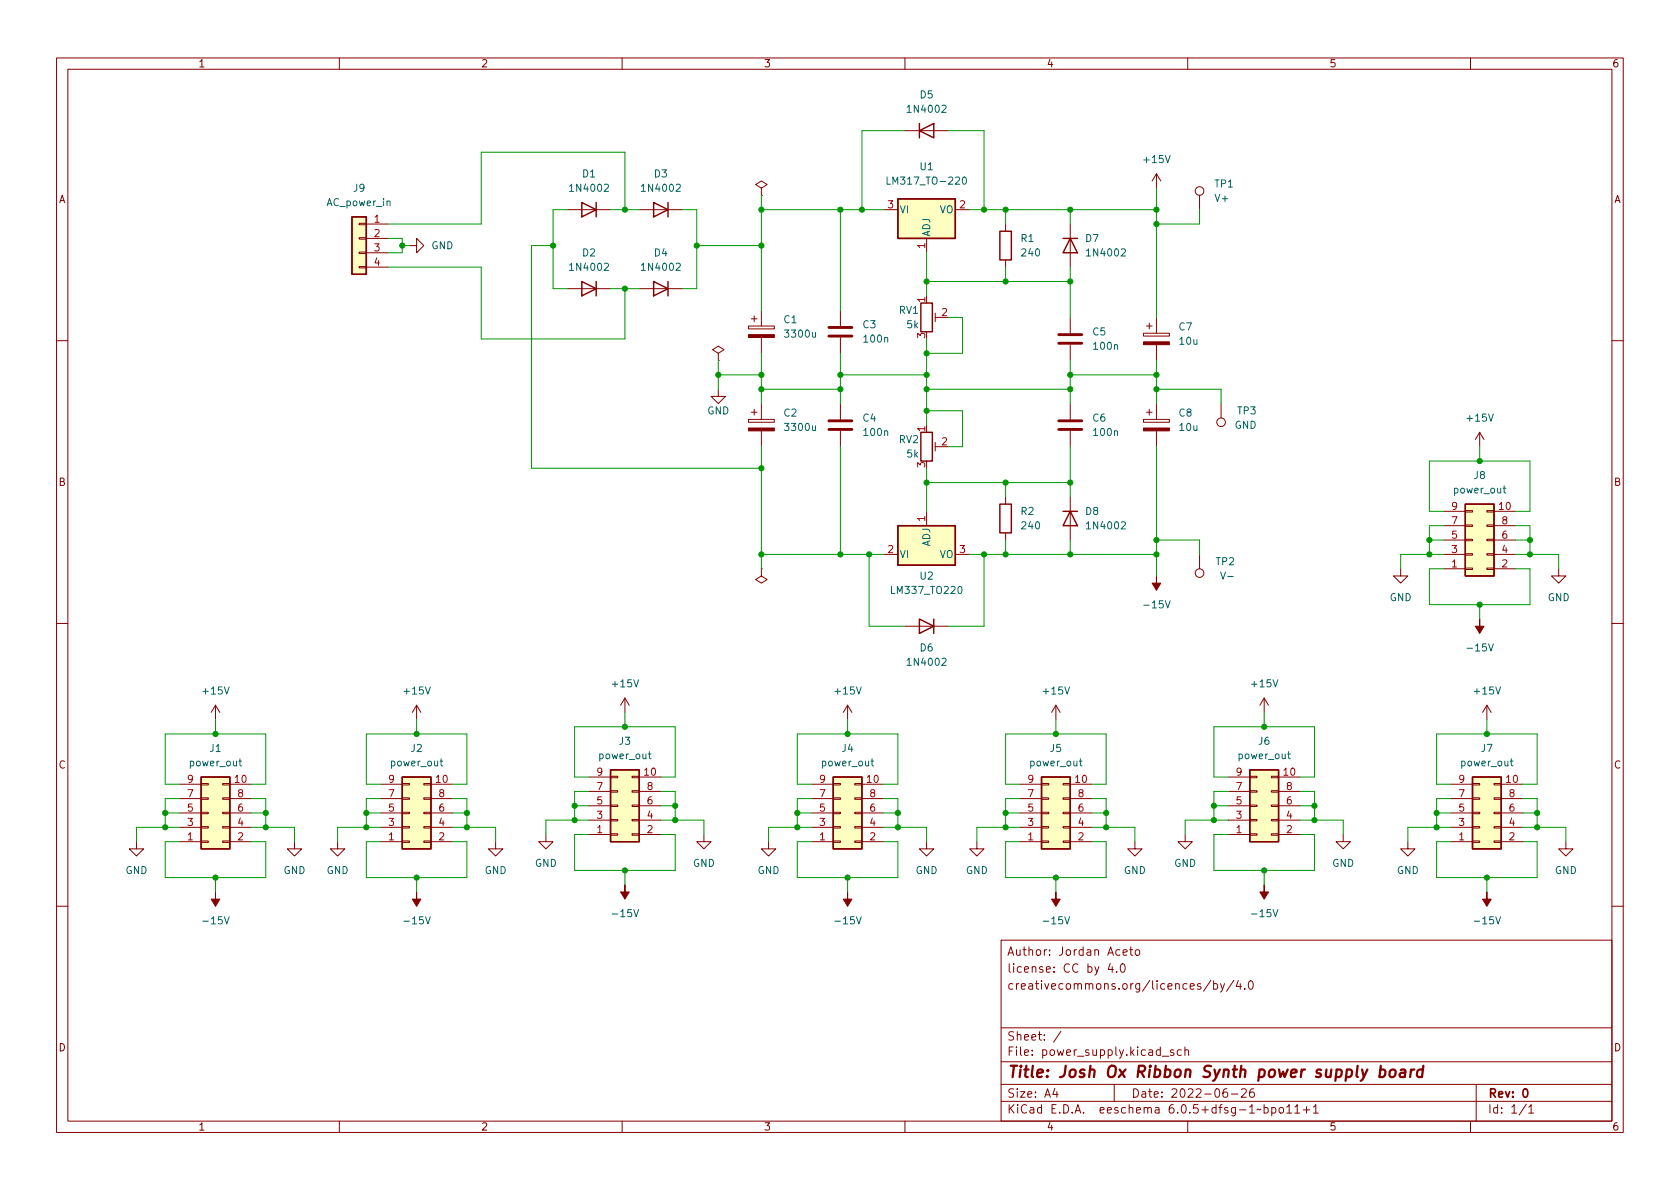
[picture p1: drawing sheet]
<svg xmlns="http://www.w3.org/2000/svg" width="297mm" height="210mm" viewBox="0 0 297 210" stroke-linecap="round" stroke-linejoin="round" font-family="sans-serif">
<g fill="none" stroke="#840000" stroke-width=".18">
<path d="M10 10.2h277v190.1h-277zM12 12.2h273v186.1h-273zM60 10.2v2M110 10.2v2M160 10.2v2M210 10.2v2M260 10.2v2M63.5 39.5h1.3v.2h-1.3zM64.8 39.6h3.8M100.3 37.1h7.6M113 37.1h7.6M134.6 33.3l1-.7-1-.6-1 .6 1 .7v1.2"/>
<path d="M134.6 34.5h.1M156.2 37.1h2.5M160 23.1h7.6M168.9 37.1h2.5M177.8 39.6v1.3M189.2 39.6v7.6M204.5 30.7l-.8 1.3M204.5 30.7v2.6M204.5 30.7l.7 1.3M212.1 34.5v2.6M63.5 47.1h1.3v.3h-1.3zM63.5 44.6h1.3v.2h-1.3z"/>
<path d="M63.5 42h1.3v.3h-1.3zM64.8 42.2h3.8M64.8 44.7h3.8M64.8 47.2h3.8M72.4 43.4h1.3v-1.2l1.2 1.2-1.2 1.3v-1.3M100.3 51h7.6M113 51h7.6M132.3 57.7h4.6v.5h-4.6zM132.8 56.4h1.1M133.3 55.9v1M134.6 54.9v2.8M134.6 59.7v2.8"/>
<path d="M148.6 54.9v2.8M148.6 59.7v2.8M163.8 42.2v2.5M165.4 55.4v1.5M165.4 56.1h1M177.8 46v1.2M189.2 56.1v2.8M202.2 58.9h4.6v.5h-4.6zM202.7 57.7h1M203.2 57.1v1.1M204.5 56.1v2.8M10 60.2h2"/>
<path d="M127 68.8v1.3h1.3l-1.3 1.3-1.3-1.3h1.3M127 62.5l1-.7-1-.6-1 .6 1 .7v1.2M127 63.7h.1M132.3 74.2h4.6v.5h-4.6zM132.8 72.9h1.1M133.3 72.4v1M134.6 71.4v2.8M134.6 76.2v2.8M148.6 71.4v2.8M148.6 76.2v2.8M165.4 78.2v1.6M165.4 79h1"/>
<path d="M189.2 61v2.7M189.2 71.4v2.8M189.2 76.2v2.8M202.2 74.2h4.6v.5h-4.6zM202.7 72.9h1M203.2 72.4v1M204.5 61v2.7M204.5 71.4v2.8M204.5 76.2v2.8M215.9 71.4v2.5M261.6 76.4l-.7 1.3M261.6 76.4v2.6"/>
<path d="M261.6 76.4l.8 1.3M285 60.2h2M156.2 98h2.5M163.8 90.4v2.6M168.9 98h2.5M177.8 87.9v1.2M177.8 94.2v1.3M189.2 87.9v7.6M212.1 98v2.6M255.3 90.4h3.8M255.3 98h3.8M255.3 95.5h3.8"/>
<path d="M255.3 93h3.8M259.1 90.3h1.2v.2h-1.2zM259.1 92.8h1.2v.3h-1.2zM259.1 95.4h1.2v.2h-1.2zM259.1 97.9h1.2v.3h-1.2zM262.9 90.3h1.3v.2h-1.3zM262.9 92.8h1.3v.3h-1.3zM262.9 95.4h1.3v.2h-1.3zM262.9 97.9h1.3v.3h-1.3zM264.2 90.4h3.8M264.2 98h3.8M264.2 95.5h3.8"/>
<path d="M264.2 93h3.8M10 110.2h2M134.6 100.6v1.2l1 .7-1 .6-1-.6 1-.7M134.6 100.6h.1M160 110.7h7.6M247.6 100.6v1.2h-1.2l1.2 1.3 1.3-1.3h-1.3M255.3 100.6h3.8M259.1 100.5h1.2v.2h-1.2zM262.9 100.5h1.3v.2h-1.3zM264.2 100.6h3.8M275.6 100.6v1.2h1.3l-1.3 1.3-1.3-1.3h1.3M285 110.2h2"/>
<path d="M31.7 138.7h3.9M35.6 138.6h1.2v.2h-1.2zM38.1 124.7l-.8 1.3M38.1 124.7v2.5M38.1 124.7l.8 1.3M39.4 138.6h1.2v.2h-1.2zM40.6 138.7h3.8M67.3 138.7h3.8M71.1 138.6h1.3v.2h-1.3zM73.7 124.7l-.8 1.3M73.7 124.7v2.5M73.7 124.7l.7 1.3"/>
<path d="M74.9 138.6h1.3v.2h-1.3zM76.2 138.7h3.8M104.1 137.4h3.8M104.1 139.9h3.8M107.9 137.3h1.3v.2h-1.3zM107.9 139.8h1.3v.3h-1.3zM110.5 123.4l-.8 1.3M110.5 123.4v2.6M110.5 123.4l.8 1.3M111.8 137.3h1.2v.2h-1.2zM111.8 139.8h1.2v.3h-1.2zM113 137.4h3.8"/>
<path d="M113 139.9h3.8M143.5 138.7h3.8M147.3 138.6h1.3v.2h-1.3zM149.9 124.7l-.8 1.3M149.9 124.7v2.5M149.9 124.7l.7 1.3M151.1 138.6h1.3v.2h-1.3zM152.4 138.7h3.8M180.3 138.7h3.8M184.1 138.6h1.3v.2h-1.3zM186.7 124.7l-.8 1.3M186.7 124.7v2.5"/>
<path d="M186.7 124.7l.8 1.3M188 138.6h1.2v.2h-1.2zM189.2 138.7h3.8M217.2 137.4h3.8M217.2 139.9h3.8M221 137.3h1.2v.2h-1.2zM221 139.8h1.2v.3h-1.2zM223.5 123.4l-.7 1.3M223.5 123.4v2.6M223.5 123.4l.8 1.3M224.8 137.3h1.3v.2h-1.3zM224.8 139.8h1.3v.3h-1.3z"/>
<path d="M226.1 137.4h3.8M226.1 139.9h3.8M256.5 138.7h3.8M260.3 138.6h1.3v.2h-1.3zM262.9 124.7l-.8 1.3M262.9 124.7v2.5M262.9 124.7l.8 1.3M264.2 138.6h1.2v.2h-1.2zM265.4 138.7h3.8M24.1 148.8v1.3h-1.2l1.2 1.3 1.3-1.3h-1.3M31.7 148.8h3.9M31.7 146.3h3.9"/>
<path d="M31.7 143.8h3.9M31.7 141.2h3.9M35.6 141.1h1.2v.2h-1.2zM35.6 143.6h1.2v.3h-1.2zM35.6 146.2h1.2v.2h-1.2zM35.6 148.7h1.2v.3h-1.2zM39.4 141.1h1.2v.2h-1.2zM39.4 143.6h1.2v.3h-1.2zM39.4 146.2h1.2v.2h-1.2zM39.4 148.7h1.2v.3h-1.2zM40.6 148.8h3.8M40.6 146.3h3.8"/>
<path d="M40.6 143.8h3.8M40.6 141.2h3.8M52.1 148.8v1.3h1.2l-1.2 1.3-1.3-1.3h1.3M59.7 148.8v1.3h-1.3l1.3 1.3 1.3-1.3h-1.3M67.3 148.8h3.8M67.3 146.3h3.8M67.3 143.8h3.8M67.3 141.2h3.8M71.1 141.1h1.3v.2h-1.3zM71.1 143.6h1.3v.3h-1.3zM71.1 146.2h1.3v.2h-1.3zM71.1 148.7h1.3v.3h-1.3z"/>
<path d="M74.9 141.1h1.3v.2h-1.3zM74.9 143.6h1.3v.3h-1.3zM74.9 146.2h1.3v.2h-1.3zM74.9 148.7h1.3v.3h-1.3zM76.2 148.8h3.8M76.2 146.3h3.8M76.2 143.8h3.8M76.2 141.2h3.8M87.6 148.8v1.3h1.3l-1.3 1.3-1.2-1.3h1.2M96.5 147.6v1.2h-1.3l1.3 1.3 1.3-1.3h-1.3M104.1 147.6h3.8M104.1 145h3.8"/>
<path d="M104.1 142.5h3.8M107.9 142.4h1.3v.2h-1.3zM107.9 144.9h1.3v.3h-1.3zM107.9 147.4h1.3v.3h-1.3zM111.8 142.4h1.2v.2h-1.2zM111.8 144.9h1.2v.3h-1.2zM111.8 147.4h1.2v.3h-1.2zM113 147.6h3.8M113 145h3.8M113 142.5h3.8M124.5 147.6v1.2h1.2l-1.2 1.3-1.3-1.3h1.3M135.9 148.8v1.3h-1.3l1.3 1.3 1.3-1.3h-1.3"/>
<path d="M143.5 148.8h3.8M143.5 146.3h3.8M143.5 143.8h3.8M143.5 141.2h3.8M147.3 141.1h1.3v.2h-1.3zM147.3 143.6h1.3v.3h-1.3zM147.3 146.2h1.3v.2h-1.3zM147.3 148.7h1.3v.3h-1.3zM151.1 141.1h1.3v.2h-1.3zM151.1 143.6h1.3v.3h-1.3zM151.1 146.2h1.3v.2h-1.3zM151.1 148.7h1.3v.3h-1.3z"/>
<path d="M152.4 148.8h3.8M152.4 146.3h3.8M152.4 143.8h3.8M152.4 141.2h3.8M163.8 148.8v1.3h1.3l-1.3 1.3-1.2-1.3h1.2M172.7 148.8v1.3h-1.3l1.3 1.3 1.3-1.3h-1.3M180.3 148.8h3.8M180.3 146.3h3.8M180.3 143.8h3.8M180.3 141.2h3.8M184.1 141.1h1.3v.2h-1.3zM184.1 143.6h1.3v.3h-1.3z"/>
<path d="M184.1 146.2h1.3v.2h-1.3zM184.1 148.7h1.3v.3h-1.3zM188 141.1h1.2v.2h-1.2zM188 143.6h1.2v.3h-1.2zM188 146.2h1.2v.2h-1.2zM188 148.7h1.2v.3h-1.2zM189.2 148.8h3.8M189.2 146.3h3.8M189.2 143.8h3.8M189.2 141.2h3.8M200.7 148.8v1.3h1.2l-1.2 1.3-1.3-1.3h1.3M209.5 147.6v1.2h-1.2l1.2 1.3 1.3-1.3h-1.3"/>
<path d="M217.2 147.6h3.8M217.2 145h3.8M217.2 142.5h3.8M221 142.4h1.2v.2h-1.2zM221 144.9h1.2v.3h-1.2zM221 147.4h1.2v.3h-1.2zM224.8 142.4h1.3v.2h-1.3zM224.8 144.9h1.3v.3h-1.3zM224.8 147.4h1.3v.3h-1.3zM226.1 147.6h3.8M226.1 145h3.8M226.1 142.5h3.8"/>
<path d="M237.5 147.6v1.2h1.3l-1.3 1.3-1.3-1.3h1.3M248.9 148.8v1.3h-1.3l1.3 1.3 1.3-1.3h-1.3M256.5 148.8h3.8M256.5 146.3h3.8M256.5 143.8h3.8M256.5 141.2h3.8M260.3 141.1h1.3v.2h-1.3zM260.3 143.6h1.3v.3h-1.3zM260.3 146.2h1.3v.2h-1.3zM260.3 148.7h1.3v.3h-1.3zM264.2 141.1h1.2v.2h-1.2zM264.2 143.6h1.2v.3h-1.2z"/>
<path d="M264.2 146.2h1.2v.2h-1.2zM264.2 148.7h1.2v.3h-1.2zM265.4 148.8h3.8M265.4 146.3h3.8M265.4 143.8h3.8M265.4 141.2h3.8M276.9 148.8v1.3h1.2l-1.2 1.3-1.3-1.3h1.3M10 160.2h2M177 166.3h108v32h-108zM196.3 170.4l-.4 1h1M196.6 170.9v1M197.4 171.8v.1"/>
<path d="M198.2 170.6l.2-.2a.81 .81 0 0 1 .6 .7 .81 .81 0 0 1-.3 .8h-.1a.81 .81 0 0 1-.4-1.3zM198.6 168.4l.7-.1-.1-.3-.4-.1-.2 .2v.8h.6M199.7 167.9h.6M199.9 167.4v1.3l.4 .2M200.9 168l.3-.1 .3 .3v.4l-.3 .3h-.3l-.2-.3v-.4zM214.1 173.4l-1.3 1.9M214.6 174l.4-.1 .3 .3v.4l-.2 .3h-.5M214.6 173.4v1.5M215.8 173.9l.3 1M216.5 173.9l-.5 1.4-.2 .1M218.1 173.4l-1.2 1.9M218.9 173.4l-.3 1h.9"/>
<path d="M219.3 173.9v1M220.1 174.8v.1M220.9 173.6l.2-.2a.81 .81 0 0 1 .6 .7 .81 .81 0 0 1-.3 .8h-.2a.81 .81 0 0 1-.3-1.3zM285 160.2h2M60 198.3v2M110 198.3v2M160 198.3v2M177 194.8h108M177 191.8h108M177 187.8h108M177 181.8h108M186.5 192.5l-.4 1h1"/>
<path d="M186.9 193v1M187.6 182.4l-1.3 1.9M197 191.8v3M205.5 186.8h1.1M207.5 185.7l-.4-.1-.2 .2 .1 .3 .5 .1v.4h-.6M208.9 185.7l-.5-.1-.3 .3v.4l.2 .3h.6M209.5 185.8l.2-.2 .4 .1v.9M209.5 185.1v1.5M210 198.3v2M216.9 192.5a.59 .59 0 0 0-.7 .7v.5l.2 .3h.4l.2-.1 .1-.5-.2-.2-.4-.1-.3 .3M217.7 193.5h1.2M219.5 192.7l.6-.2 .2 .2 .1 .3-1 1h1"/>
<path d="M221.6 192.5a.59 .59 0 0 0-.7 .7v.5l.2 .3h.4l.2-.1 .1-.5-.2-.2-.4-.1-.3 .3M223.5 195.9l.4-.1 .3 .3v.4l-.1 .3h-.6M223.5 195.3v1.5M224.9 195.9l.4-.1 .3 .3v.4l-.2 .3h-.5M224.9 195.8v1.5M226.3 195.9l.3-.1 .3 .3v.4l-.3 .3h-.3l-.2-.3v-.4zM227.5 195.8l.4-.5v1.5M227.5 196.8h.9M228.9 195.8l.5-.5v1.5M228.9 196.8h.9M230.4 196.3h1.2M231 195.7v1.1"/>
<path d="M232.2 195.8l.4-.5v1.5M232.2 196.8h.9M260 198.3v2M261 191.8v6.5M269.9 195.3l-1.3 1.9M270.3 195.8l.4-.5v1.5M270.3 196.8h.9"/>
<circle cx="212.1" cy="33.8" r=".76"/>
<circle cx="215.9" cy="74.7" r=".76"/>
<circle cx="212.1" cy="101.3" r=".76"/>
</g>
<path d="M269.4 192.7l.2-.2a.8 .8 0 0 1 .5 .8 .8 .8 0 0 1-.5 .7l-.2-.1-.1-.4z" fill="none" stroke="#840000" stroke-width=".3"/>
<path d="M244 189.2l.3-.1 .5 .1 .2 .3-.1 .6a.66 .66 0 0 1-1 .3M244.1 188.5l-.2 2M245.8 189.3a.52 .52 0 0 1 .6-.2 .52 .52 0 0 1 .4 .4l-.1 .6a.55 .55 0 0 1-.5 .4 .55 .55 0 0 1-.5-.4zM247.7 189.2l.2-.1 .5 .1v1.3M248.5 189.6l-.7 .1a.4 .4 0 0 0-.3 .3 .4 .4 0 0 0 .2 .5l.7-.1M249.5 189.1l-.2 1.4M250.1 189.1l-.4 .1-.3 .3M251.6 189.2a.66 .66 0 0 0-1 .3l-.1 .6 .2 .3 .1 .1 .6-.1M251.7 188.5l-.3 2" fill="none" stroke="#840000" stroke-width=".4"/>
<g fill="none" stroke="#840000" stroke-width=".25">
<path d="M62.2 38.3h2.6v10.2h-2.6zM102.9 35.8l2.5 1.3-2.5 1.2zM105.4 35.8v2.5M115.6 35.8l2.5 1.3-2.5 1.2zM118.1 35.8v2.5M158.7 35.2h10.2v7h-10.2zM162.6 23.1l2.5-1.3v2.6zM162.6 21.8v2.6M102.9 49.8l2.5 1.2-2.5 1.3zM105.4 49.8v2.5M115.6 49.8l2.5 1.2-2.5 1.3zM118.1 49.8v2.5"/>
<path d="M162.8 53.6h2v5.1h-2zM176.8 40.9h2v5.1h-2zM188 42.2h2.5M189.2 42.2l1.3 2.5h-2.5zM162.8 76.4h2v5.1h-2zM158.7 93h10.2v6.9h-10.2zM176.8 89.1h2v5.1h-2zM188 90.4h2.5M189.2 90.4l1.3 2.6h-2.5zM259.1 89.1h5.1v12.7h-5.1zM162.6 109.5l2.5 1.2-2.5 1.3zM165.1 109.5v2.5"/>
<path d="M35.6 137.4h5v12.7h-5zM71.1 137.4h5.1v12.7h-5.1zM107.9 136.1h5.1v12.7h-5.1zM147.3 137.4h5.1v12.7h-5.1zM184.1 137.4h5.1v12.7h-5.1zM221 136.1h5.1v12.7h-5.1zM260.3 137.4h5.1v12.7h-5.1z"/>
</g>
<g fill="#840000" stroke="#840000" stroke-width=".18">
<path d="M73.7 157.7v1.3h.7l-.7 1.3-.8-1.3h.8z"/>
<path d="M38.1 157.7v1.3h.8l-.8 1.3-.8-1.3h.8z"/>
<path d="M261.6 109.5v1.2h.8l-.8 1.3-.7-1.3h.7z"/>
<path d="M186.7 157.7v1.3h.8l-.8 1.3-.8-1.3h.8z"/>
<path d="M132.3 59.2h4.6v.5h-4.6z"/>
<path d="M132.3 75.7h4.6v.5h-4.6z"/>
<path d="M204.5 101.8v1.3h.7l-.7 1.3-.8-1.3h.8z"/>
<path d="M202.2 60.4h4.6v.6h-4.6z"/>
<path d="M202.2 75.7h4.6v.5h-4.6z"/>
<path d="M262.9 157.7v1.3h.8l-.8 1.3-.8-1.3h.8z"/>
<path d="M110.5 156.5v1.2h.8l-.8 1.3-.8-1.3h.8z"/>
<path d="M149.9 157.7v1.3h.7l-.7 1.3-.8-1.3h.8z"/>
<path d="M223.5 156.5v1.2h.8l-.8 1.3-.7-1.3h.7z"/>
</g>
<g fill="#ffffc2" stroke="#ffffc2" stroke-width=".18">
<path d="M260.3 137.4h5.1v12.7h-5.1z"/>
<path d="M184.1 137.4h5.1v12.7h-5.1z"/>
<path d="M71.1 137.4h5.1v12.7h-5.1z"/>
<path d="M259.1 89.1h5.1v12.7h-5.1z"/>
<path d="M35.6 137.4h5v12.7h-5z"/>
<path d="M62.2 38.3h2.6v10.2h-2.6z"/>
<path d="M107.9 136.1h5.1v12.7h-5.1z"/>
<path d="M158.7 35.2h10.2v7h-10.2z"/>
<path d="M147.3 137.4h5.1v12.7h-5.1z"/>
<path d="M221 136.1h5.1v12.7h-5.1z"/>
<path d="M158.7 93h10.2v6.9h-10.2z"/>
</g>
<g fill="none" stroke="#006464" stroke-width=".18">
<path d="M68.4 35.7l.2-.2 .3 .1 .1 .8M156.8 31.3v1.3h.6M170.3 31.4l.2-.1a.68 .68 0 0 1 .4 .6 .68 .68 0 0 1-.4 .7l-.2-.1-.2-.4zM265.8 86.3h.4M265.9 85.9v1.1l.3 .2M42.2 134.6h.5M42.4 134.2v1.1l.3 .1M77.8 134.6h.5M78 134.2v1.1l.3 .1M114.6 133.3h.5M114.8 132.9v1.1l.3 .2M154 134.6h.5"/>
<path d="M154.2 134.2v1.1l.3 .1M190.8 134.6h.5M191 134.2v1.1l.3 .1M227.7 133.3h.4M227.8 132.9v1.1l.3 .2M267 134.6h.5M267.2 134.2v1.1l.3 .1"/>
</g>
<path d="M146.6 59.4h4M146.6 57.9h4M187.2 59.2h4.1M146.6 75.9h4M146.6 74.4h4M187.2 75.9h4.1M187.2 74.4h4.1M187.2 60.7h4.1" fill="none" stroke="#840000" stroke-width=".51"/>
<g fill="none" stroke="#009600" stroke-width=".18">
<path d="M100.3 37.1h-2.5v13.9h2.5M107.9 37.1h5.1M110.5 37.1v-10.2h-25.4v12.7h-16.5M120.6 37.1h2.6v13.9h-2.6M134.6 37.1h21.6M134.6 34.5v20.4M148.6 37.1v17.8M160 23.1h-7.6v14M167.6 23.1h6.4v14M171.4 37.1h33.1M177.8 37.1v2.5M189.2 37.1v2.5"/>
<path d="M204.5 33.3v22.8M212.1 37.1v2.5h-7.6M68.6 47.2h16.5v12.7h25.4v-8.9M68.6 42.2h2.5v2.5h-2.5M71.1 43.4h1.3M97.8 43.4h-3.8v39.4h40.6M107.9 51h5.1M123.2 43.4h11.4M163.8 44.7v7.6M163.8 59.9v15.3M163.8 49.8h25.4M167.6 56.1h2.6v6.4h-6.4"/>
<path d="M177.8 47.2v2.6M189.2 47.2v8.9M127 66.3h7.6M127 63.7v5.1M134.6 68.8h14M134.6 62.5v8.9M134.6 79v21.6M148.6 66.3h15.2M148.6 62.5v8.9M148.6 79v19M163.8 68.8h25.4M163.8 72.6h6.4v6.4h-2.6"/>
<path d="M189.2 66.3h15.3M189.2 63.7v7.7M189.2 79v8.9M204.5 63.7v7.7M204.5 79v22.8M204.5 68.8h11.4v2.6M261.6 79v2.5M134.6 98h21.6M153.7 98v12.7h6.3M163.8 82.8v7.6M163.8 85.3h25.4M171.4 98h33.1"/>
<path d="M174 98v12.7h-6.4M177.8 85.3v2.6M177.8 95.5v2.5M189.2 95.5v2.5M204.5 95.5h7.6v2.5M252.7 95.5h2.6M255.3 90.4h-2.6v-8.9h17.8v8.9h-2.5M255.3 93h-2.6v5M255.3 98h-7.7v2.6M268 95.5h2.5M268 93h2.5v5M268 98h7.6v2.6"/>
<path d="M255.3 100.6h-2.6v6.3h17.8v-6.3h-2.5M261.6 106.9v2.6M31.7 138.7h-2.5v-8.9h17.8v8.9h-2.6M38.1 127.2v2.6M67.3 138.7h-2.5v-8.9h17.7v8.9h-2.5M73.7 127.2v2.6M104.1 137.4h-2.5v-8.9h17.8v8.9h-2.6M104.1 139.9h-2.5v5.1M110.5 126v2.5M116.8 139.9h2.6v5.1M143.5 138.7h-2.5v-8.9h17.7v8.9h-2.5M149.9 127.2v2.6"/>
<path d="M180.3 138.7h-2.5v-8.9h17.8v8.9h-2.6M186.7 127.2v2.6M217.2 137.4h-2.6v-8.9h17.8v8.9h-2.5M217.2 139.9h-2.6v5.1M223.5 126v2.5M229.9 139.9h2.5v5.1M256.5 138.7h-2.5v-8.9h17.8v8.9h-2.6M262.9 127.2v2.6M29.2 143.8h2.5M31.7 146.3h-7.6v2.5M31.7 141.2h-2.5v5.1M31.7 148.8h-2.5v6.4h17.8v-6.4h-2.6"/>
<path d="M38.1 155.2v2.5M44.4 143.8h2.6M44.4 146.3h7.7v2.5M44.4 141.2h2.6v5.1M64.8 143.8h2.5M67.3 146.3h-7.6v2.5M67.3 141.2h-2.5v5.1M67.3 148.8h-2.5v6.4h17.7v-6.4h-2.5M73.7 155.2v2.5M80 143.8h2.5M80 146.3h7.6v2.5M80 141.2h2.5v5.1"/>
<path d="M101.6 142.5h2.5M104.1 147.6h-2.5v6.3h17.8v-6.3h-2.6M104.1 145h-7.6v2.6M110.5 153.9v2.6M116.8 145h7.7v2.6M116.8 142.5h2.6M141 143.8h2.5M143.5 141.2h-2.5v5.1M143.5 148.8h-2.5v6.4h17.7v-6.4h-2.5M143.5 146.3h-7.6v2.5M149.9 155.2v2.5M156.2 143.8h2.5"/>
<path d="M156.2 146.3h7.6v2.5M156.2 141.2h2.5v5.1M177.8 143.8h2.5M180.3 146.3h-7.6v2.5M180.3 141.2h-2.5v5.1M180.3 148.8h-2.5v6.4h17.8v-6.4h-2.6M186.7 155.2v2.5M193 143.8h2.6M193 146.3h7.7v2.5M193 141.2h2.6v5.1M214.6 142.5h2.6M217.2 147.6h-2.6v6.3h17.8v-6.3h-2.5"/>
<path d="M217.2 145h-7.7v2.6M223.5 153.9v2.6M229.9 145h7.6v2.6M229.9 142.5h2.5M254 143.8h2.5M256.5 146.3h-7.6v2.5M256.5 141.2h-2.5v5.1M256.5 148.8h-2.5v6.4h17.8v-6.4h-2.6M262.9 155.2v2.5M269.2 143.8h2.6M269.2 146.3h7.7v2.5M269.2 141.2h2.6v5.1"/>
</g>
<g fill="#009600" stroke="#009600" stroke-width=".18">
<circle cx="119.4" cy="145" r=".46"/>
<circle cx="119.4" cy="142.5" r=".46"/>
<circle cx="110.5" cy="128.5" r=".46"/>
<circle cx="134.6" cy="66.3" r=".46"/>
<circle cx="127" cy="66.3" r=".46"/>
<circle cx="47" cy="146.3" r=".46"/>
<circle cx="64.8" cy="143.8" r=".46"/>
<circle cx="64.8" cy="146.3" r=".46"/>
<circle cx="47" cy="143.8" r=".46"/>
<circle cx="148.6" cy="66.3" r=".46"/>
<circle cx="163.8" cy="68.8" r=".46"/>
<circle cx="163.8" cy="66.3" r=".46"/>
<circle cx="163.8" cy="49.8" r=".46"/>
<circle cx="163.8" cy="62.5" r=".46"/>
<circle cx="152.4" cy="37.1" r=".46"/>
<circle cx="163.8" cy="72.6" r=".46"/>
<circle cx="177.8" cy="37.1" r=".46"/>
<circle cx="174" cy="37.1" r=".46"/>
<circle cx="148.6" cy="68.8" r=".46"/>
<circle cx="134.6" cy="68.8" r=".46"/>
<circle cx="148.6" cy="37.1" r=".46"/>
<circle cx="82.5" cy="146.3" r=".46"/>
<circle cx="82.5" cy="143.8" r=".46"/>
<circle cx="73.7" cy="155.2" r=".46"/>
<circle cx="73.7" cy="129.8" r=".46"/>
<circle cx="101.6" cy="145" r=".46"/>
<circle cx="110.5" cy="153.9" r=".46"/>
<circle cx="101.6" cy="142.5" r=".46"/>
<circle cx="134.6" cy="43.4" r=".46"/>
<circle cx="134.6" cy="37.1" r=".46"/>
<circle cx="97.8" cy="43.4" r=".46"/>
<circle cx="110.5" cy="37.1" r=".46"/>
<circle cx="110.5" cy="51" r=".46"/>
<circle cx="71.1" cy="43.4" r=".46"/>
<circle cx="123.2" cy="43.4" r=".46"/>
<circle cx="29.2" cy="146.3" r=".46"/>
<circle cx="29.2" cy="143.8" r=".46"/>
<circle cx="38.1" cy="155.2" r=".46"/>
<circle cx="38.1" cy="129.8" r=".46"/>
<circle cx="189.2" cy="49.8" r=".46"/>
<circle cx="189.2" cy="37.1" r=".46"/>
<circle cx="177.8" cy="85.3" r=".46"/>
<circle cx="177.8" cy="49.8" r=".46"/>
<circle cx="148.6" cy="98" r=".46"/>
<circle cx="153.7" cy="98" r=".46"/>
<circle cx="149.9" cy="129.8" r=".46"/>
<circle cx="186.7" cy="129.8" r=".46"/>
<circle cx="163.8" cy="85.3" r=".46"/>
<circle cx="174" cy="98" r=".46"/>
<circle cx="177.8" cy="98" r=".46"/>
<circle cx="189.2" cy="98" r=".46"/>
<circle cx="134.6" cy="82.8" r=".46"/>
<circle cx="134.6" cy="98" r=".46"/>
<circle cx="158.7" cy="143.8" r=".46"/>
<circle cx="141" cy="146.3" r=".46"/>
<circle cx="149.9" cy="155.2" r=".46"/>
<circle cx="141" cy="143.8" r=".46"/>
<circle cx="158.7" cy="146.3" r=".46"/>
<circle cx="177.8" cy="146.3" r=".46"/>
<circle cx="177.8" cy="143.8" r=".46"/>
<circle cx="186.7" cy="155.2" r=".46"/>
<circle cx="189.2" cy="68.8" r=".46"/>
<circle cx="189.2" cy="85.3" r=".46"/>
<circle cx="189.2" cy="66.3" r=".46"/>
<circle cx="204.5" cy="39.6" r=".46"/>
<circle cx="204.5" cy="37.1" r=".46"/>
<circle cx="204.5" cy="66.3" r=".46"/>
<circle cx="254" cy="146.3" r=".46"/>
<circle cx="262.9" cy="129.8" r=".46"/>
<circle cx="262.9" cy="155.2" r=".46"/>
<circle cx="271.8" cy="146.3" r=".46"/>
<circle cx="271.8" cy="143.8" r=".46"/>
<circle cx="254" cy="143.8" r=".46"/>
<circle cx="261.6" cy="106.9" r=".46"/>
<circle cx="270.5" cy="95.5" r=".46"/>
<circle cx="270.5" cy="98" r=".46"/>
<circle cx="261.6" cy="81.5" r=".46"/>
<circle cx="204.5" cy="98" r=".46"/>
<circle cx="252.7" cy="95.5" r=".46"/>
<circle cx="204.5" cy="68.8" r=".46"/>
<circle cx="204.5" cy="95.5" r=".46"/>
<circle cx="252.7" cy="98" r=".46"/>
<circle cx="232.4" cy="145" r=".46"/>
<circle cx="214.6" cy="142.5" r=".46"/>
<circle cx="214.6" cy="145" r=".46"/>
<circle cx="232.4" cy="142.5" r=".46"/>
<circle cx="223.5" cy="153.9" r=".46"/>
<circle cx="223.5" cy="128.5" r=".46"/>
<circle cx="195.6" cy="143.8" r=".46"/>
<circle cx="195.6" cy="146.3" r=".46"/>
</g>
<text font-size="2.8" fill="#840000" x="178" y="190.6">Title: Josh Ox Ribbon Synth power supply board</text>
<g font-size="2.1" fill="#840000">
<text x="178" y="172">license: CC by 4.0</text>
<text x="178" y="169">Author: Jordan Aceto</text>
<text x="178" y="175">creativecommons.org/licences/by/4.0</text>
<text x="178" y="184">Sheet: /</text>
<text x="178" y="186.7">File: power_supply.kicad_sch</text>
<text x="178" y="196.9">KiCad E.D.A. eeschema 6.0.5+dfsg-1~bpo11+1</text>
<text x="178" y="194.1">Size: A4</text>
<text x="200" y="194.1">Date: 2022-06-26</text>
<text x="263" y="194.1">Rev: 0</text>
<text x="263" y="196.9">Id: 1/1</text>
</g>
<g font-size="1.8" fill="#840000">
<text x="35" y="11.9">1</text>
<text x="85" y="11.9">2</text>
<text x="135" y="11.9">3</text>
<text x="185" y="11.9">4</text>
<text x="235" y="11.9">5</text>
<text x="285" y="11.9">6</text>
<text x="10.3" y="35.9">A</text>
<text x="285.3" y="35.9">A</text>
<text x="10.3" y="85.9">B</text>
<text x="285.3" y="85.9">B</text>
<text x="10.3" y="135.9">C</text>
<text x="285.3" y="135.9">C</text>
<text x="10.3" y="185.9">D</text>
<text x="285.3" y="185.9">D</text>
<text x="35" y="199.9">1</text>
<text x="85" y="199.9">2</text>
<text x="135" y="199.9">3</text>
<text x="185" y="199.9">4</text>
<text x="235" y="199.9">5</text>
<text x="285" y="199.9">6</text>
</g>
<g font-size="1.8" fill="#006464">
<text x="162.7" y="17.4">D5</text>
<text x="160.7" y="19.9">1N4002</text>
<text x="202.4" y="28.8">+15V</text>
<text x="62.5" y="33.9">J9</text>
<text x="101" y="33.9">1N4002</text>
<text x="103" y="31.4">D1</text>
<text x="113.7" y="33.9">1N4002</text>
<text x="115.7" y="31.4">D3</text>
<text x="157.6" y="32.6">LM317_TO-220</text>
<text x="162.7" y="30.1">U1</text>
<text x="214.8" y="33.1">TP1</text>
<text x="214.9" y="35.7">V+</text>
<text x="57.8" y="36.4">AC_power_in</text>
<text x="159" y="37.7">VI</text>
<text x="164.5" y="41.9" transform="rotate(-90 164.5 41.9)">ADJ</text>
<text x="166.1" y="37.7">VO</text>
<text x="76.2" y="44.1">GND</text>
<text x="101" y="47.9">1N4002</text>
<text x="103" y="45.3">D2</text>
<text x="113.7" y="47.9">1N4002</text>
<text x="115.7" y="45.3">D4</text>
<text x="180.5" y="42.8">R1</text>
<text x="180.8" y="45.3">240</text>
<text x="192" y="42.8">D7</text>
<text x="192.4" y="45.3">1N4002</text>
<text x="138.6" y="57.1">C1</text>
<text x="139" y="59.7">3300u</text>
<text x="152.6" y="58">C3</text>
<text x="159" y="55.5">RV1</text>
<text x="160.4" y="58">5k</text>
<text x="193.2" y="59.3">C5</text>
<text x="208.5" y="58.4">C7</text>
<text x="152.9" y="60.6">100n</text>
<text x="193.5" y="61.8">100n</text>
<text x="208.6" y="61">10u</text>
<text x="125" y="73.3">GND</text>
<text x="138.6" y="73.7">C2</text>
<text x="139" y="76.2">3300u</text>
<text x="152.6" y="74.5">C4</text>
<text x="152.9" y="77.1">100n</text>
<text x="193.2" y="74.5">C6</text>
<text x="193.5" y="77.1">100n</text>
<text x="208.5" y="73.7">C8</text>
<text x="208.6" y="76.2">10u</text>
<text x="218.3" y="75.8">GND</text>
<text x="218.8" y="73.3">TP3</text>
<text x="259.5" y="74.5">+15V</text>
<text x="159" y="78.4">RV2</text>
<text x="160.4" y="80.9">5k</text>
<text x="257.1" y="87.2">power_out</text>
<text x="260.6" y="84.7">J8</text>
<text x="180.5" y="91.1">R2</text>
<text x="180.8" y="93.6">240</text>
<text x="192" y="91.1">D8</text>
<text x="192.4" y="93.6">1N4002</text>
<text x="159" y="98.7">VI</text>
<text x="164.5" y="96.8" transform="rotate(-90 164.5 96.8)">ADJ</text>
<text x="166.1" y="98.7">VO</text>
<text x="215" y="99.9">TP2</text>
<text x="157.9" y="105">LM337_TO220</text>
<text x="162.7" y="102.5">U2</text>
<text x="202.6" y="107.6">-15V</text>
<text x="216.1" y="102.5">V-</text>
<text x="245.7" y="106.3">GND</text>
<text x="273.6" y="106.3">GND</text>
<text x="160.7" y="117.7">1N4002</text>
<text x="162.7" y="115.2">D6</text>
<text x="259.8" y="115.2">-15V</text>
<text x="36" y="122.8">+15V</text>
<text x="71.6" y="122.8">+15V</text>
<text x="108.4" y="121.5">+15V</text>
<text x="147.8" y="122.8">+15V</text>
<text x="184.6" y="122.8">+15V</text>
<text x="221.4" y="121.5">+15V</text>
<text x="260.8" y="122.8">+15V</text>
<text x="109.5" y="131.7">J3</text>
<text x="222.5" y="131.7">J6</text>
<text x="33.6" y="135.5">power_out</text>
<text x="37.1" y="133">J1</text>
<text x="69.2" y="135.5">power_out</text>
<text x="72.7" y="133">J2</text>
<text x="106" y="134.2">power_out</text>
<text x="145.4" y="135.5">power_out</text>
<text x="148.9" y="133">J4</text>
<text x="182.2" y="135.5">power_out</text>
<text x="185.7" y="133">J5</text>
<text x="219" y="134.2">power_out</text>
<text x="258.4" y="135.5">power_out</text>
<text x="261.9" y="133">J7</text>
<text x="22.2" y="154.6">GND</text>
<text x="50.1" y="154.6">GND</text>
<text x="57.7" y="154.6">GND</text>
<text x="85.7" y="154.6">GND</text>
<text x="94.6" y="153.3">GND</text>
<text x="122.5" y="153.3">GND</text>
<text x="133.9" y="154.6">GND</text>
<text x="161.9" y="154.6">GND</text>
<text x="170.8" y="154.6">GND</text>
<text x="198.7" y="154.6">GND</text>
<text x="207.6" y="153.3">GND</text>
<text x="235.5" y="153.3">GND</text>
<text x="247" y="154.6">GND</text>
<text x="274.9" y="154.6">GND</text>
<text x="36.2" y="163.4">-15V</text>
<text x="71.8" y="163.4">-15V</text>
<text x="108.6" y="162.2">-15V</text>
<text x="148" y="163.4">-15V</text>
<text x="184.8" y="163.4">-15V</text>
<text x="221.7" y="162.2">-15V</text>
<text x="261" y="163.4">-15V</text>
</g>
<g font-size="1.8" fill="#a90000">
<text x="66.2" y="39.4">1</text>
<text x="66.2" y="41.9">2</text>
<text x="157" y="36.8">3</text>
<text x="169.7" y="36.8">2</text>
<text x="66.2" y="44.4">3</text>
<text x="66.2" y="47">4</text>
<text x="163.6" y="43.9" transform="rotate(-90 163.6 43.9)">1</text>
<text x="163.6" y="53.4" transform="rotate(-90 163.6 53.4)">1</text>
<text x="163.6" y="59.8" transform="rotate(-90 163.6 59.8)">3</text>
<text x="166.5" y="55.9">2</text>
<text x="163.6" y="76.3" transform="rotate(-90 163.6 76.3)">1</text>
<text x="163.6" y="82.7" transform="rotate(-90 163.6 82.7)">3</text>
<text x="166.5" y="78.7">2</text>
<text x="163.6" y="92.2" transform="rotate(-90 163.6 92.2)">1</text>
<text x="256.7" y="95.2">5</text>
<text x="256.7" y="92.7">7</text>
<text x="256.7" y="90.2">9</text>
<text x="265.1" y="90.2">10</text>
<text x="265.6" y="95.2">6</text>
<text x="265.6" y="92.7">8</text>
<text x="157" y="97.8">2</text>
<text x="169.7" y="97.8">3</text>
<text x="256.7" y="100.3">1</text>
<text x="256.7" y="97.8">3</text>
<text x="265.6" y="100.3">2</text>
<text x="265.6" y="97.8">4</text>
<text x="105.6" y="137.2">9</text>
<text x="114" y="137.2">10</text>
<text x="218.6" y="137.2">9</text>
<text x="227" y="137.2">10</text>
<text x="33.2" y="143.5">5</text>
<text x="33.2" y="141">7</text>
<text x="33.2" y="138.4">9</text>
<text x="41.6" y="138.4">10</text>
<text x="42.1" y="143.5">6</text>
<text x="42.1" y="141">8</text>
<text x="68.7" y="143.5">5</text>
<text x="68.7" y="141">7</text>
<text x="68.7" y="138.4">9</text>
<text x="77.1" y="138.4">10</text>
<text x="77.6" y="143.5">6</text>
<text x="77.6" y="141">8</text>
<text x="105.6" y="142.2">5</text>
<text x="105.6" y="139.7">7</text>
<text x="114.4" y="142.2">6</text>
<text x="114.4" y="139.7">8</text>
<text x="144.9" y="143.5">5</text>
<text x="144.9" y="141">7</text>
<text x="144.9" y="138.4">9</text>
<text x="153.3" y="138.4">10</text>
<text x="153.8" y="143.5">6</text>
<text x="153.8" y="141">8</text>
<text x="181.8" y="143.5">5</text>
<text x="181.8" y="141">7</text>
<text x="181.8" y="138.4">9</text>
<text x="190.2" y="138.4">10</text>
<text x="190.6" y="143.5">6</text>
<text x="190.6" y="141">8</text>
<text x="218.6" y="142.2">5</text>
<text x="218.6" y="139.7">7</text>
<text x="227.5" y="142.2">6</text>
<text x="227.5" y="139.7">8</text>
<text x="258" y="143.5">5</text>
<text x="258" y="141">7</text>
<text x="258" y="138.4">9</text>
<text x="266.4" y="138.4">10</text>
<text x="266.8" y="143.5">6</text>
<text x="266.8" y="141">8</text>
<text x="33.2" y="148.6">1</text>
<text x="33.2" y="146">3</text>
<text x="42.1" y="148.6">2</text>
<text x="42.1" y="146">4</text>
<text x="68.7" y="148.6">1</text>
<text x="68.7" y="146">3</text>
<text x="77.6" y="148.6">2</text>
<text x="77.6" y="146">4</text>
<text x="105.6" y="147.3">1</text>
<text x="105.6" y="144.8">3</text>
<text x="114.4" y="147.3">2</text>
<text x="114.4" y="144.8">4</text>
<text x="144.9" y="148.6">1</text>
<text x="144.9" y="146">3</text>
<text x="153.8" y="148.6">2</text>
<text x="153.8" y="146">4</text>
<text x="181.8" y="148.6">1</text>
<text x="181.8" y="146">3</text>
<text x="190.6" y="148.6">2</text>
<text x="190.6" y="146">4</text>
<text x="218.6" y="147.3">1</text>
<text x="218.6" y="144.8">3</text>
<text x="227.5" y="147.3">2</text>
<text x="227.5" y="144.8">4</text>
<text x="258" y="148.6">1</text>
<text x="258" y="146">3</text>
<text x="266.8" y="148.6">2</text>
<text x="266.8" y="146">4</text>
</g>
</svg>
